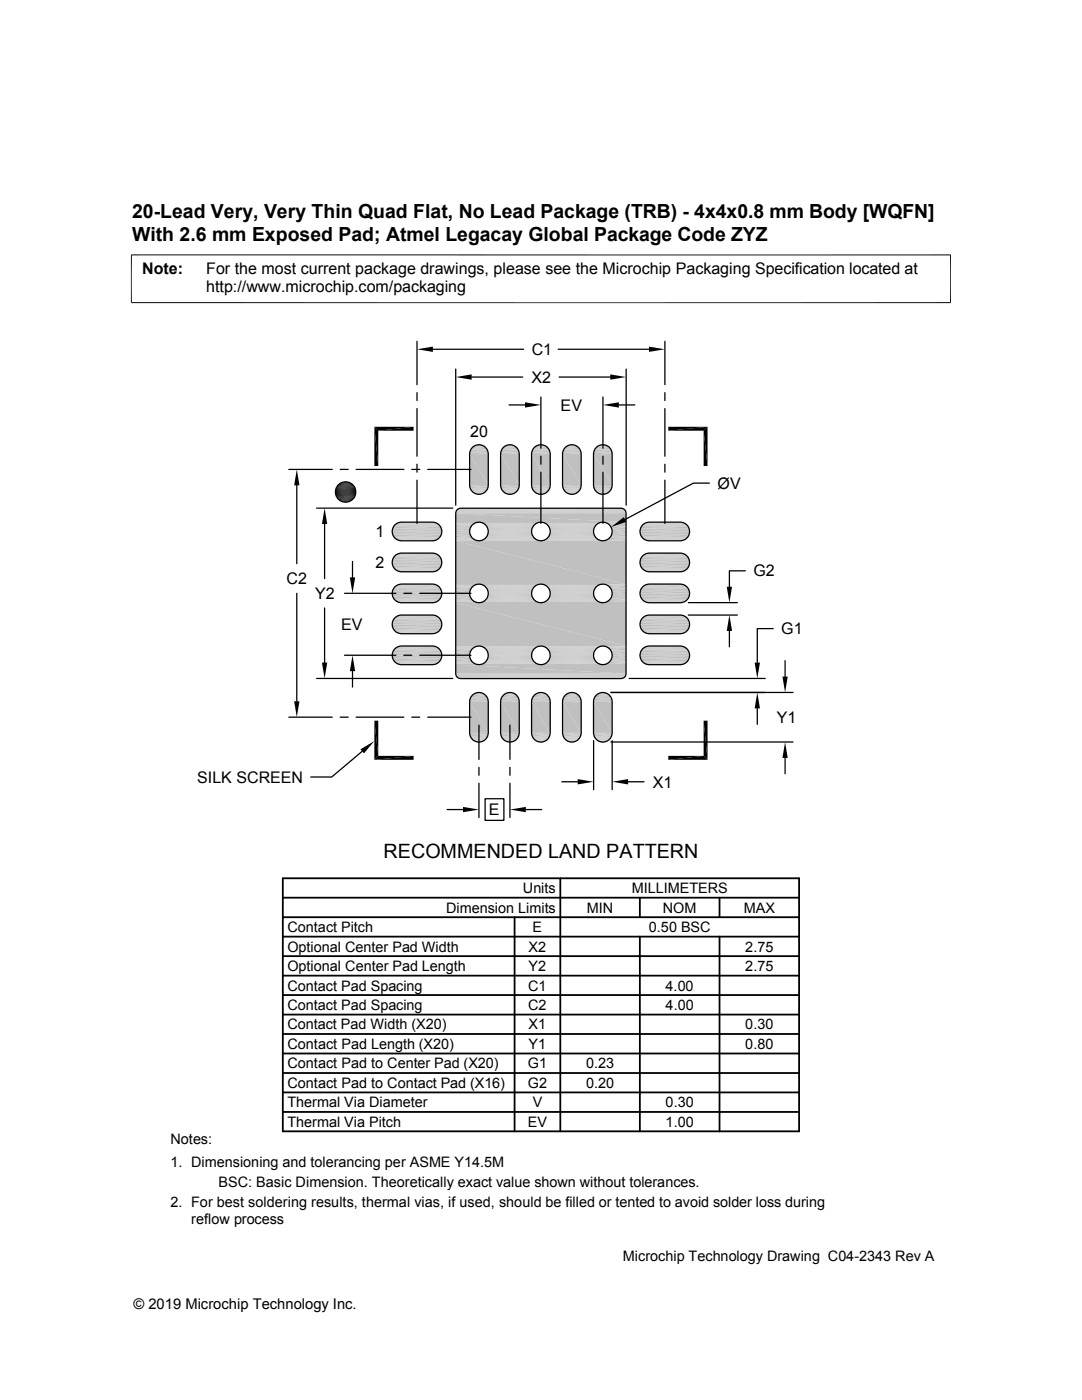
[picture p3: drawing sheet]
<svg xmlns="http://www.w3.org/2000/svg" width="216mm" height="279mm" viewBox="0 0 216 279" stroke-linecap="round" stroke-linejoin="round" font-family="sans-serif">
<g fill="#c0c0c0">
<path d="M95.2 88.8h.7z"/>
<path d="M101.4 88.8h.7z"/>
<path d="M107.6 88.8h.6z"/>
<path d="M113.8 88.8h.6z"/>
<path d="M120 88.8h.6z"/>
<path d="M119.7 88.9h1.2z"/>
<path d="M120 88.8l.9 .1z"/>
<path d="M113.5 88.9h1.2z"/>
<path d="M113.8 88.8l.9 .1z"/>
<path d="M107.3 88.9h1.3z"/>
<path d="M107.6 88.8l1 .1z"/>
<path d="M101.1 88.9h1.3z"/>
<path d="M101.4 88.8l1 .1z"/>
<path d="M94.9 88.9h1.3z"/>
<path d="M95.2 88.8l1 .1z"/>
<path d="M119.4 89l.3-.1 1.5 .1z"/>
<path d="M119.7 88.9h1.2l.3 .1z"/>
<path d="M113.2 89l.3-.1 1.5 .1z"/>
<path d="M113.5 88.9h1.2l.3 .1z"/>
<path d="M107 89l.3-.1 1.6 .1z"/>
<path d="M107.3 88.9h1.3l.3 .1z"/>
<path d="M100.8 89l.3-.1 1.6 .1z"/>
<path d="M101.1 88.9h1.3l.3 .1z"/>
<path d="M94.6 89l.3-.1 1.6 .1z"/>
<path d="M94.9 88.9h1.3l.3 .1z"/>
</g>
<path d="M94.4 89.1h2.4M100.6 89.1h2.3M106.7 89.1h2.4M112.9 89.1h2.4M119.1 89.1h2.4" fill="none" stroke="#c0c0c0" stroke-width=".2"/>
<path d="M94.1 89.3h2.9M100.3 89.3h2.9M106.5 89.3h2.8M112.7 89.3h2.8M118.9 89.3h2.8" fill="none" stroke="#c0c0c0" stroke-width=".23"/>
<path d="M94 89.6h3.2M100.1 89.6h3.3M106.3 89.6h3.2M112.5 89.6h3.2M118.7 89.6h3.2" fill="none" stroke="#c0c0c0" stroke-width=".25"/>
<path d="M93.8 89.8h3.5M100 89.8h3.5M106.2 89.8h3.5M112.4 89.8h3.4M118.6 89.8h3.4" fill="none" stroke="#c0c0c0" stroke-width=".3"/>
<path d="M93.7 90.5h3.7M93.7 90.1h3.7M99.9 90.5h3.7M99.9 90.1h3.7M106.1 90.5h3.7M106.1 90.1h3.6M112.2 90.5h3.8M112.3 90.1h3.6M118.4 90.5h3.8M118.5 90.1h3.6" fill="none" stroke="#c0c0c0" stroke-width=".32"/>
<g fill="#c0c0c0">
<path d="M118.4 90.6l3.8 6.2h-3.8z"/>
<path d="M118.4 90.6h3.8v6.2z"/>
<path d="M112.2 90.6l3.8 6.2h-3.8z"/>
<path d="M112.2 90.6h3.8v6.2z"/>
<path d="M106.1 90.6l3.7 6.2h-3.7z"/>
<path d="M106.1 90.6h3.7v6.2z"/>
<path d="M99.9 90.6l3.7 6.2h-3.7z"/>
<path d="M99.9 90.6h3.7v6.2z"/>
<path d="M93.7 90.6l3.7 6.2h-3.7z"/>
<path d="M93.7 90.6h3.7v6.2z"/>
</g>
<path d="M93.7 97h3.7M99.9 97h3.7M106.1 97h3.7M112.2 97h3.8M118.4 97h3.8" fill="none" stroke="#c0c0c0" stroke-width=".32"/>
<g fill="none" stroke="#c0c0c0" stroke-width=".2">
<path d="M93.7 97.1h3.7M93.8 97.5h3.5M94 97.8h3.2M94 97.9h3.1M94.1 98h2.9M94.3 98.2h2.6M94.4 98.3h2.4M99.9 97.1h3.7M100 97.5h3.5M100.2 97.8h3.2M100.2 97.9h3.1M100.3 98h2.9"/>
<path d="M100.4 98.2h2.6M100.6 98.3h2.3M106.1 97.1h3.6M106.2 97.5h3.5M106.3 97.8h3.2M106.4 97.9h3.1M106.5 98h2.8M106.6 98.2h2.6M106.7 98.3h2.4M112.3 97.1h3.6M112.4 97.5h3.4M112.5 97.8h3.2"/>
<path d="M112.6 97.9h3M112.7 98h2.8M112.8 98.2h2.6M112.9 98.3h2.4M118.5 97.1h3.6M118.6 97.5h3.4M118.7 97.8h3.2M118.7 97.9h3.1M118.9 98h2.8M119 98.2h2.6M119.1 98.3h2.4"/>
</g>
<path d="M93.7 97.3h3.7M99.9 97.3h3.7M106.1 97.3h3.6M112.3 97.3h3.6M118.5 97.3h3.6" fill="none" stroke="#c0c0c0" stroke-width=".28"/>
<path d="M93.9 97.6h3.4M100 97.6h3.5M106.2 97.6h3.4M112.4 97.6h3.4M118.6 97.6h3.4" fill="none" stroke="#c0c0c0" stroke-width=".21"/>
<path d="M119.3 98.3l1.9 .1z" fill="#c0c0c0"/>
<path d="M119.3 98.4h2" fill="none" stroke="#c0c0c0" stroke-width=".2"/>
<path d="M113.1 98.3l1.9 .1z" fill="#c0c0c0"/>
<path d="M113.1 98.4h2" fill="none" stroke="#c0c0c0" stroke-width=".2"/>
<path d="M106.9 98.3l2 .1z" fill="#c0c0c0"/>
<path d="M106.9 98.4h2" fill="none" stroke="#c0c0c0" stroke-width=".2"/>
<path d="M100.7 98.3l2 .1z" fill="#c0c0c0"/>
<path d="M100.7 98.4h2.1" fill="none" stroke="#c0c0c0" stroke-width=".2"/>
<path d="M94.5 98.3l2 .1z" fill="#c0c0c0"/>
<path d="M94.5 98.4h2.1" fill="none" stroke="#c0c0c0" stroke-width=".2"/>
<g fill="#c0c0c0">
<path d="M119.4 98.4l1.6 .1z"/>
<path d="M119.4 98.4h1.8l-.2 .1z"/>
<path d="M113.2 98.4l1.6 .1z"/>
<path d="M113.2 98.4h1.8l-.2 .1z"/>
<path d="M107 98.4l1.6 .1z"/>
<path d="M107 98.4h1.9l-.3 .1z"/>
<path d="M100.8 98.4l1.6 .1z"/>
<path d="M100.8 98.4h1.9l-.3 .1z"/>
<path d="M94.7 98.4l1.6 .1z"/>
<path d="M94.7 98.4h1.8l-.2 .1z"/>
<path d="M119.6 98.5h1.3z"/>
<path d="M119.6 98.5h1.4z"/>
<path d="M113.4 98.5h1.3z"/>
<path d="M113.4 98.5h1.4z"/>
<path d="M107.2 98.5h1.4z"/>
<path d="M101 98.5h1.4z"/>
<path d="M94.9 98.5h1.3z"/>
<path d="M94.9 98.5h1.4z"/>
<path d="M119.7 98.5l.9 .1z"/>
<path d="M119.7 98.5h1.2z"/>
<path d="M113.5 98.5l1 .1z"/>
<path d="M113.5 98.5h1.2z"/>
<path d="M107.3 98.5l1 .1z"/>
<path d="M107.3 98.5h1.3z"/>
<path d="M101.1 98.5l1 .1z"/>
<path d="M101.1 98.5h1.3z"/>
<path d="M95 98.5l.9 .1z"/>
<path d="M95 98.5h1.2z"/>
<path d="M95.3 98.6h.6z"/>
<path d="M101.5 98.6h.6z"/>
<path d="M107.6 98.6h.6z"/>
<path d="M113.8 98.6h.6z"/>
<path d="M120 98.6h.6z"/>
<path d="M119.9 98.6h.7z"/>
<path d="M113.7 98.6h.7z"/>
<path d="M113.7 98.6h.8z"/>
<path d="M107.6 98.6h.7z"/>
<path d="M101.4 98.6h.7z"/>
<path d="M95.2 98.6h.7z"/>
</g>
<path d="M90.9 102.3h34M91 102.2h33.9M91 102h33.9M91.1 101.9h33.7M91.2 101.7h33.5M91.3 101.6h33.3M91.4 101.5h33M91.6 101.5h32.7" fill="none" stroke="#c0c0c0" stroke-width=".2"/>
<g fill="#c0c0c0">
<path d="M90.9 102.4l34 1.8h-34z"/>
<path d="M90.9 102.4h34v1.8z"/>
</g>
<g fill="none" stroke="#c0c0c0" stroke-width=".2">
<path d="M78.9 107.6h8.6M78.9 113.8h8.6M78.9 104.6h8.6M78.9 110.7h8.6M79.2 104.4h8M79.2 110.6h8M79.2 107.7h8M79.2 113.9h8M79.5 104.3h7.4M79.5 110.5h7.4M79.5 107.8h7.4M79.5 114h7.4"/>
<path d="M79.8 107.9h6.8M79.8 114.1h6.8M79.8 104.2h6.8M79.8 110.4h6.8M90.9 104.2h29.5M90.9 104.3h4.4M90.9 104.4h4.1M90.9 107.7h4.1M90.9 107.9h4.4M95.8 104.2h11.9M96 107.8h11.5M96 104.3h11.5"/>
<path d="M96.1 104.3h11.2M96.1 107.8h11.2M96.3 104.4h10.9M96.3 107.7h10.9M96.5 107.6h10.5M96.5 104.5h10.5M96.6 104.6h10.3M96.6 107.5h10.3M96.8 107.4h9.9M96.8 104.7h9.9M96.9 104.9h9.7M96.9 107.3h9.7"/>
<path d="M97 107.1h9.5M97 105h9.5M97.1 107h9.3M97.1 105.1h9.3M97.2 105.3h9.1M97.2 106.8h9.1M97.3 106.7h8.9M97.3 105.5h8.9M97.3 106.5h8.9M97.3 105.6h8.9M97.4 106.3h8.7M97.4 105.8h8.7"/>
<path d="M97.4 106.2h8.7M97.4 106h8.7M108.1 104.2h11.9M108.4 107.8h11.5M108.4 104.3h11.5M108.5 104.3h11.2M108.5 107.8h11.2M108.7 107.7h10.8M108.7 104.4h10.8M108.8 104.5h10.6M108.8 107.6h10.6M109 107.5h10.2"/>
<path d="M109 104.6h10.2M109.1 104.7h10M109.1 107.4h10M109.3 107.3h9.7M109.3 104.9h9.7M109.4 105h9.4M109.4 107.1h9.4M109.5 107h9.2M109.5 105.1h9.2M109.6 106.8h9M109.6 105.3h9M109.6 105.5h9"/>
<path d="M109.6 106.7h9M109.7 106.5h8.8M109.7 105.6h8.8M109.7 106.3h8.8M109.7 105.8h8.8M109.8 106.2h8.6M109.8 106h8.6M120.4 104.2h4.5M120.7 104.3h4.2M120.7 107.8h4.2M121.1 107.7h3.8M121.1 104.5h3.8"/>
<path d="M124.9 107.9h-34M128.4 107.6h8.5M128.4 113.8h8.5M128.4 104.6h8.5M128.4 110.7h8.5M128.6 104.4h8.1M128.6 110.6h8.1M128.6 107.7h8.1M128.6 113.9h8.1M128.9 104.3h7.5M128.9 110.5h7.5M128.9 107.8h7.5"/>
<path d="M128.9 114h7.5M129.2 107.9h6.9M129.2 114.1h6.9M129.2 104.2h6.9M129.2 110.4h6.9"/>
</g>
<path d="M90.9 104.6h3.7M90.9 107.6h3.7" fill="none" stroke="#c0c0c0" stroke-width=".21"/>
<path d="M78.7 107.4h9M78.7 113.5h9M78.7 104.8h9M78.7 110.9h9M121.4 104.7h3.5M121.4 107.5h3.5M128.1 107.4h9.1M128.1 113.5h9.1M128.1 104.8h9.1M128.1 110.9h9.1" fill="none" stroke="#c0c0c0" stroke-width=".23"/>
<path d="M78.5 107.1h9.4M78.5 113.3h9.4M78.5 105h9.4M78.5 111.2h9.4M90.9 104.8h3.5M90.9 107.3h3.5M128 105h9.4M128 111.2h9.4M128 107.1h9.4M128 113.3h9.4" fill="none" stroke="#c0c0c0" stroke-width=".25"/>
<path d="M121.6 104.9h3.3M121.6 107.2h3.3" fill="none" stroke="#c0c0c0" stroke-width=".28"/>
<path d="M78.4 106.8h9.6M78.4 113h9.6M78.4 105.3h9.6M78.4 111.5h9.6M90.9 105.1h3.2M90.9 107.1h3.2M121.9 106.9h3M121.9 105.2h3M127.8 106.8h9.7M127.8 113h9.7M127.8 105.3h9.7M127.8 111.5h9.7" fill="none" stroke="#c0c0c0" stroke-width=".3"/>
<g fill="none" stroke="#c0c0c0" stroke-width=".32">
<path d="M78.3 105.9h9.9M78.3 112.1h9.9M78.3 106.2h9.9M78.3 112.4h9.9M78.3 105.6h9.8M78.3 111.8h9.8M78.3 106.5h9.8M78.3 112.7h9.8M90.9 105.4h3M90.9 106.8h3M127.7 105.9h9.9M127.7 112.1h9.9"/>
<path d="M127.7 106.2h9.9M127.7 112.4h9.9M127.7 105.6h9.9M127.7 111.8h9.9M127.7 106.5h9.9M127.7 112.7h9.9"/>
</g>
<path d="M90.9 106.1h2.8M122 105.5h2.9M122 106.6h2.9" fill="none" stroke="#c0c0c0" stroke-width=".34"/>
<path d="M90.9 105.7h2.9M90.9 106.4h2.9M122.1 106.2h2.8M122.1 105.9h2.8" fill="none" stroke="#c0c0c0" stroke-width=".36"/>
<g fill="#c0c0c0">
<path d="M90.9 107.9l34 8.7h-34z"/>
<path d="M90.9 107.9h34v8.7z"/>
</g>
<g fill="none" stroke="#c0c0c0" stroke-width=".2">
<path d="M78.9 119.9h8.6M78.9 116.9h8.6M79.2 116.8h8M79.5 116.6h7.4M79.8 116.6h6.8M90.9 116.6h29.5M90.9 116.6h4.4M90.9 116.7h4.1M95.8 116.6h11.9M96.1 116.7h11.2M96.3 116.8h10.9M96.5 120h10.5"/>
<path d="M96.5 116.9h10.5M96.6 117h10.3M96.6 119.9h10.3M96.8 119.8h9.9M96.8 117.1h9.9M96.9 117.2h9.7M96.9 119.6h9.7M97 119.5h9.5M97 117.4h9.5M97.1 119.3h9.3M97.1 117.5h9.3M97.2 117.7h9.1"/>
<path d="M97.2 119.2h9.1M97.3 119h8.9M97.3 117.8h8.9M97.3 118.9h8.9M97.3 118h8.9M97.4 118.7h8.7M97.4 118.2h8.7M97.4 118.5h8.7M97.4 118.3h8.7M108.1 116.6h11.9M108.5 116.7h11.2M108.7 116.8h10.8"/>
<path d="M108.8 116.9h10.6M108.8 120h10.6M109 119.9h10.2M109 117h10.2M109.1 117.1h10M109.1 119.8h10M109.3 119.6h9.7M109.3 117.2h9.7M109.4 117.4h9.4M109.4 119.5h9.4M109.5 119.3h9.2M109.5 117.5h9.2"/>
<path d="M109.6 119.2h9M109.6 117.7h9M109.6 117.8h9M109.6 119h9M109.7 118.9h8.8M109.7 118h8.8M109.7 118.7h8.8M109.7 118.2h8.8M109.8 118.5h8.6M109.8 118.3h8.6M120.4 116.6h4.5M120.7 116.7h4.2"/>
<path d="M121.1 116.8h3.8M128.4 119.9h8.5M128.4 116.9h8.5M128.6 116.8h8.1M128.9 116.6h7.5M129.2 116.6h6.9M78.9 126.1h8.6M78.9 123.1h8.6M79.2 122.9h8M79.2 120.1h8M79.2 126.3h8M79.5 122.8h7.4"/>
<path d="M79.5 120.2h7.4M79.5 126.4h7.4M79.8 120.3h6.8M79.8 126.4h6.8M79.8 122.8h6.8M90.9 120.1h4.1M90.9 120.2h4.4M96 120.2h11.5M96.1 120.2h11.2M96.3 120.1h10.9M108.4 120.2h11.5M108.5 120.2h11.2"/>
<path d="M108.7 120.1h10.8M120.7 120.2h4.2M121.1 120h3.8M124.9 120.2l-34 .1M128.4 126.1h8.5M128.4 123.1h8.5M128.6 122.9h8.1M128.6 120.1h8.1M128.6 126.3h8.1M128.9 122.8h7.5M128.9 120.2h7.5M128.9 126.4h7.5"/>
<path d="M129.2 120.3h6.9M129.2 126.4h6.9M129.2 122.8h6.9"/>
</g>
<path d="M90.9 116.9h3.7M90.9 119.9h3.7" fill="none" stroke="#c0c0c0" stroke-width=".21"/>
<path d="M78.7 119.7h9M78.7 117.1h9M121.4 117h3.5M121.4 119.8h3.5M128.1 119.7h9.1M128.1 117.1h9.1M78.7 125.9h9M78.7 123.3h9M128.1 125.9h9.1M128.1 123.3h9.1" fill="none" stroke="#c0c0c0" stroke-width=".23"/>
<path d="M78.5 119.5h9.4M78.5 117.4h9.4M90.9 117.2h3.5M90.9 119.7h3.5M128 117.4h9.4M128 119.5h9.4M78.5 125.7h9.4M78.5 123.5h9.4M128 123.5h9.4M128 125.7h9.4" fill="none" stroke="#c0c0c0" stroke-width=".25"/>
<path d="M121.6 117.3h3.3M121.6 119.6h3.3" fill="none" stroke="#c0c0c0" stroke-width=".28"/>
<path d="M78.4 119.2h9.6M78.4 117.6h9.6M90.9 117.4h3.2M90.9 119.4h3.2M121.9 119.3h3M121.9 117.6h3M127.8 119.2h9.7M127.8 117.6h9.7M78.4 125.4h9.6M78.4 123.8h9.6M127.8 125.4h9.7M127.8 123.8h9.7" fill="none" stroke="#c0c0c0" stroke-width=".3"/>
<g fill="none" stroke="#c0c0c0" stroke-width=".32">
<path d="M78.3 118.3h9.9M78.3 118.6h9.9M78.3 118h9.8M78.3 118.9h9.8M90.9 117.7h3M90.9 119.1h3M127.7 118.3h9.9M127.7 118.6h9.9M127.7 118h9.9M127.7 118.9h9.9M78.3 124.4h9.9M78.3 124.8h9.9"/>
<path d="M78.3 124.1h9.8M78.3 125.1h9.8M127.7 124.4h9.9M127.7 124.8h9.9M127.7 124.1h9.9M127.7 125.1h9.9"/>
</g>
<path d="M90.9 118.4h2.8M122 117.9h2.9M122 119h2.9" fill="none" stroke="#c0c0c0" stroke-width=".34"/>
<path d="M90.9 118.1h2.9M90.9 118.8h2.9M122.1 118.6h2.8M122.1 118.2h2.8" fill="none" stroke="#c0c0c0" stroke-width=".36"/>
<g fill="#c0c0c0">
<path d="M90.9 120.3l34 8.6h-34z"/>
<path d="M90.9 120.3h34v8.6z"/>
</g>
<g fill="none" stroke="#c0c0c0" stroke-width=".2">
<path d="M78.9 132.3h8.6M78.9 129.3h8.6M79.2 129.1h8M79.2 132.5h8M79.5 129h7.4M79.5 132.6h7.4M79.8 132.6h6.8M79.8 128.9h6.8M90.9 128.9l34 .1M90.9 129h4.4M90.9 129.1h4.1M90.9 132.5h4.1"/>
<path d="M90.9 132.6h4.4M90.9 132.6h34M95.8 132.6h11.9M96 132.6h11.5M96 129h11.5M96.1 129.1h11.2M96.1 132.5h11.2M96.3 129.1h10.9M96.3 132.4h10.9M96.5 132.3h10.5M96.5 129.2h10.5M96.6 129.3h10.3"/>
<path d="M96.6 132.2h10.3M96.8 132.1h9.9M96.8 129.5h9.9M96.9 129.6h9.7M96.9 132h9.7M97 131.9h9.5M97 129.7h9.5M97.1 131.7h9.3M97.1 129.9h9.3M97.2 130h9.1M97.2 131.6h9.1M97.3 131.4h8.9"/>
<path d="M97.3 130.2h8.9M97.3 131.2h8.9M97.3 130.3h8.9M97.4 131.1h8.7M97.4 130.5h8.7M97.4 130.9h8.7M97.4 130.7h8.7M108.1 132.6h11.9M108.4 132.6h11.5M108.4 129h11.5M108.5 129.1h11.2M108.5 132.5h11.2"/>
<path d="M108.7 132.4h10.8M108.7 129.1h10.8M108.8 129.2h10.6M108.8 132.3h10.6M109 132.2h10.2M109 129.3h10.2M109.1 129.5h10M109.1 132.1h10M109.3 132h9.7M109.3 129.6h9.7M109.4 129.7h9.4M109.4 131.9h9.4"/>
<path d="M109.5 131.7h9.2M109.5 129.9h9.2M109.6 131.6h9M109.6 130h9M109.6 130.2h9M109.6 131.4h9M109.7 131.2h8.8M109.7 130.3h8.8M109.7 131.1h8.8M109.7 130.5h8.8M109.8 130.9h8.6M109.8 130.7h8.6"/>
<path d="M120.5 132.6h4.4M120.7 129h4.2M120.7 132.5h4.2M121.1 132.4h3.8M121.1 129.2h3.8M128.4 132.3h8.5M128.4 129.3h8.5M128.6 129.1h8.1M128.6 132.5h8.1M128.9 129h7.5M128.9 132.6h7.5M129.2 132.6h6.9"/>
<path d="M129.2 128.9h6.9"/>
</g>
<path d="M90.9 129.3h3.7M90.9 132.3h3.7" fill="none" stroke="#c0c0c0" stroke-width=".21"/>
<path d="M78.7 132.1h9M78.7 129.5h9M121.4 129.4h3.5M121.4 132.2h3.5M128.1 132.1h9.1M128.1 129.5h9.1" fill="none" stroke="#c0c0c0" stroke-width=".23"/>
<path d="M78.5 131.8h9.4M78.5 129.7h9.4M90.9 129.5h3.5M90.9 132.1h3.5M128 129.7h9.4M128 131.8h9.4" fill="none" stroke="#c0c0c0" stroke-width=".25"/>
<path d="M121.6 129.7h3.3M121.6 131.9h3.3" fill="none" stroke="#c0c0c0" stroke-width=".28"/>
<path d="M78.4 131.6h9.6M78.4 130h9.6M90.9 129.8h3.2M90.9 131.8h3.2M121.9 131.6h3M121.9 129.9h3M127.8 131.6h9.7M127.8 130h9.7" fill="none" stroke="#c0c0c0" stroke-width=".3"/>
<path d="M78.3 130.6h9.9M78.3 130.9h9.9M78.3 130.3h9.8M78.3 131.3h9.8M90.9 130.1h3M90.9 131.5h3M127.7 130.6h9.9M127.7 130.9h9.9M127.7 130.3h9.9M127.7 131.3h9.9" fill="none" stroke="#c0c0c0" stroke-width=".32"/>
<path d="M90.9 130.8h2.8M122 130.3h2.9M122 131.3h2.9" fill="none" stroke="#c0c0c0" stroke-width=".34"/>
<path d="M90.9 130.4h2.9M90.9 131.1h2.9M122.1 131h2.8M122.1 130.6h2.8" fill="none" stroke="#c0c0c0" stroke-width=".36"/>
<g fill="#c0c0c0">
<path d="M90.9 132.6l34 1.8h-34z"/>
<path d="M90.9 132.6h34v1.8z"/>
</g>
<path d="M90.9 134.5h34M91 134.7h33.9M91 134.9h33.9M91.1 135h33.7M91.2 135.1h33.5M91.3 135.2h33.3M91.4 135.3h33M91.6 135.4h32.7M91.8 135.4h32.3" fill="none" stroke="#c0c0c0" stroke-width=".2"/>
<g fill="#c0c0c0">
<path d="M95.2 138.2h.7z"/>
<path d="M101.4 138.2h.7z"/>
<path d="M107.6 138.2h.6z"/>
<path d="M113.8 138.2h.6z"/>
<path d="M120 138.2h.6z"/>
<path d="M119.7 138.3h1.2z"/>
<path d="M120 138.2l.9 .1z"/>
<path d="M113.5 138.3h1.2z"/>
<path d="M113.8 138.2l.9 .1z"/>
<path d="M107.3 138.3h1.3z"/>
<path d="M107.6 138.2l1 .1z"/>
<path d="M101.1 138.3h1.3z"/>
<path d="M101.4 138.2l1 .1z"/>
<path d="M94.9 138.3h1.3z"/>
<path d="M95.2 138.2l1 .1z"/>
<path d="M119.4 138.5l.3-.2 1.5 .2z"/>
<path d="M119.7 138.3h1.2l.3 .2z"/>
<path d="M113.2 138.5l.3-.2 1.5 .2z"/>
<path d="M113.5 138.3h1.2l.3 .2z"/>
<path d="M107 138.5l.3-.2 1.6 .2z"/>
<path d="M107.3 138.3h1.3l.3 .2z"/>
<path d="M100.8 138.5l.3-.2 1.6 .2z"/>
<path d="M101.1 138.3h1.3l.3 .2z"/>
<path d="M94.6 138.5l.3-.2 1.6 .2z"/>
<path d="M94.9 138.3h1.3l.3 .2z"/>
</g>
<path d="M94.4 138.5h2.4M100.6 138.5h2.3M106.7 138.5h2.4M112.9 138.5h2.4M119.1 138.5h2.4" fill="none" stroke="#c0c0c0" stroke-width=".2"/>
<path d="M94.1 138.8h2.9M100.3 138.8h2.9M106.5 138.8h2.8M112.7 138.8h2.8M118.9 138.8h2.8" fill="none" stroke="#c0c0c0" stroke-width=".23"/>
<path d="M94 139h3.2M100.1 139h3.3M106.3 139h3.2M112.5 139h3.2M118.7 139h3.2" fill="none" stroke="#c0c0c0" stroke-width=".25"/>
<path d="M93.8 139.3h3.5M100 139.3h3.5M106.2 139.3h3.5M112.4 139.3h3.4M118.6 139.3h3.4" fill="none" stroke="#c0c0c0" stroke-width=".3"/>
<path d="M93.7 139.9h3.7M93.7 139.6h3.7M99.9 139.9h3.7M99.9 139.6h3.7M106.1 139.9h3.7M106.1 139.6h3.6M112.2 139.9h3.8M112.3 139.6h3.6M118.4 139.9h3.8M118.5 139.6h3.6" fill="none" stroke="#c0c0c0" stroke-width=".32"/>
<g fill="#c0c0c0">
<path d="M118.4 140.1l3.8 6.1h-3.8z"/>
<path d="M118.4 140.1h3.8v6.1z"/>
<path d="M112.2 140.1l3.8 6.1h-3.8z"/>
<path d="M112.2 140.1h3.8v6.1z"/>
<path d="M106.1 140.1l3.7 6.1h-3.7z"/>
<path d="M106.1 140.1h3.7v6.1z"/>
<path d="M99.9 140.1l3.7 6.1h-3.7z"/>
<path d="M99.9 140.1h3.7v6.1z"/>
<path d="M93.7 140.1l3.7 6.1h-3.7z"/>
<path d="M93.7 140.1h3.7v6.1z"/>
</g>
<path d="M93.7 146.4h3.7M99.9 146.4h3.7M106.1 146.4h3.7M112.2 146.4h3.8M118.4 146.4h3.8" fill="none" stroke="#c0c0c0" stroke-width=".32"/>
<g fill="none" stroke="#c0c0c0" stroke-width=".2">
<path d="M93.7 146.6h3.7M93.8 146.9h3.5M94 147.2h3.2M94 147.4h3.1M94.1 147.5h2.9M94.3 147.6h2.6M94.4 147.7h2.4M99.9 146.6h3.7M100 146.9h3.5M100.2 147.2h3.2M100.2 147.4h3.1M100.3 147.5h2.9"/>
<path d="M100.4 147.6h2.6M100.6 147.7h2.3M106.1 146.6h3.6M106.2 146.9h3.5M106.3 147.2h3.2M106.4 147.4h3.1M106.5 147.5h2.8M106.6 147.6h2.6M106.7 147.7h2.4M112.3 146.6h3.6M112.4 146.9h3.4M112.5 147.2h3.2"/>
<path d="M112.6 147.4h3M112.7 147.5h2.8M112.8 147.6h2.6M112.9 147.7h2.4M118.5 146.6h3.6M118.6 146.9h3.4M118.7 147.2h3.2M118.7 147.4h3.1M118.9 147.5h2.8M119 147.6h2.6M119.1 147.7h2.4"/>
</g>
<path d="M93.7 146.7h3.7M99.9 146.7h3.7M106.1 146.7h3.6M112.3 146.7h3.6M118.5 146.7h3.6" fill="none" stroke="#c0c0c0" stroke-width=".28"/>
<path d="M93.9 147.1h3.4M100 147.1h3.5M106.2 147.1h3.4M112.4 147.1h3.4M118.6 147.1h3.4" fill="none" stroke="#c0c0c0" stroke-width=".23"/>
<path d="M119.3 147.8h1.9z" fill="#c0c0c0"/>
<path d="M119.3 147.8h2" fill="none" stroke="#c0c0c0" stroke-width=".2"/>
<path d="M113.1 147.8h1.9z" fill="#c0c0c0"/>
<path d="M113.1 147.8h2" fill="none" stroke="#c0c0c0" stroke-width=".2"/>
<path d="M106.9 147.8h2z" fill="#c0c0c0"/>
<path d="M106.9 147.8h2" fill="none" stroke="#c0c0c0" stroke-width=".2"/>
<path d="M100.7 147.8h2z" fill="#c0c0c0"/>
<path d="M100.7 147.8h2.1" fill="none" stroke="#c0c0c0" stroke-width=".2"/>
<path d="M94.5 147.8h2z" fill="#c0c0c0"/>
<path d="M94.5 147.8h2.1" fill="none" stroke="#c0c0c0" stroke-width=".2"/>
<g fill="#c0c0c0">
<path d="M119.4 147.8l1.6 .2z"/>
<path d="M119.4 147.8h1.8l-.2 .2z"/>
<path d="M113.2 147.8l1.6 .2z"/>
<path d="M113.2 147.8h1.8l-.2 .2z"/>
<path d="M107 147.8l1.6 .2z"/>
<path d="M107 147.8h1.9l-.3 .2z"/>
<path d="M100.8 147.8l1.6 .2z"/>
<path d="M100.8 147.8h1.9l-.3 .2z"/>
<path d="M94.7 147.8l1.6 .2z"/>
<path d="M94.7 147.8h1.8l-.2 .2z"/>
<path d="M119.6 148h1.3z"/>
<path d="M119.6 148h1.4z"/>
<path d="M113.4 148h1.3z"/>
<path d="M113.4 148h1.4z"/>
<path d="M107.2 148h1.4z"/>
<path d="M101 148h1.4z"/>
<path d="M94.9 148h1.3z"/>
<path d="M94.9 148h1.4z"/>
<path d="M119.7 148l.9 .1z"/>
<path d="M119.7 148h1.2z"/>
<path d="M113.5 148l1 .1z"/>
<path d="M113.5 148h1.2z"/>
<path d="M107.3 148l1 .1z"/>
<path d="M107.3 148h1.3z"/>
<path d="M101.1 148l1 .1z"/>
<path d="M101.1 148h1.3z"/>
<path d="M95 148l.9 .1z"/>
<path d="M95 148h1.2z"/>
<path d="M95.3 148.1h.6z"/>
<path d="M101.5 148.1h.6z"/>
<path d="M107.6 148.1h.6z"/>
<path d="M113.8 148.1h.6z"/>
<path d="M120 148.1h.6z"/>
<path d="M119.9 148.1h.7z"/>
<path d="M113.7 148.1h.7z"/>
<path d="M113.7 148.1h.8z"/>
<path d="M107.6 148.1h.7z"/>
<path d="M101.4 148.1h.7z"/>
<path d="M95.2 148.1h.7z"/>
</g>
<g fill="none" stroke="#000" stroke-width=".25">
<path d="M83.2 68.1v8.7M83.2 78.4v1.5M86.4 69.7h18.1M90.9 73.7v27.1M94.1 75.2h10.2M107.9 79.2v10.3M111.4 69.7h18.1M111.6 75.2h10.2M120.3 79.2v10.3M124.9 73.7v27.1M132.7 68.1v8.7M132.7 78.4v1.5"/>
<path d="M57.6 93.7h8.7M59.2 96.9v15.6M67.9 93.7h1.6M71.1 93.7h9.5M82.2 93.7h1.6M83.2 81.5v9.6M83.2 92.6v1.6M83.2 95.8v8.7M85.3 93.7h8.7M94.2 89.3a1.86 1.86 0 0 1 2.1-.4 1.86 1.86 0 0 1 1.1 1.7v6.2a1.86 1.86 0 0 1-1.8 1.9 1.86 1.86 0 0 1-1.9-1.9v-6.2l.2-.7zM100.4 89.3a1.86 1.86 0 0 1 2.1-.4 1.86 1.86 0 0 1 1.1 1.7v6.2a1.86 1.86 0 0 1-1.9 1.9 1.86 1.86 0 0 1-1.8-1.9v-6.2l.1-.7zM101.6 80.8h3.2"/>
<path d="M106.6 89.3a1.86 1.86 0 0 1 2-.4 1.86 1.86 0 0 1 1.2 1.7v6.2a1.86 1.86 0 0 1-1.9 1.9 1.86 1.86 0 0 1-1.8-1.9v-6.2l.1-.7zM107.9 91.1v1.5M107.9 94.2v10.3M112.8 89.3a1.86 1.86 0 0 1 2-.4 1.86 1.86 0 0 1 1.2 1.7v6.2a1.86 1.86 0 0 1-1.9 1.9 1.86 1.86 0 0 1-1.9-1.9v-6.2l.2-.7zM119 89.3a1.87 1.87 0 0 1 2-.4 1.87 1.87 0 0 1 1.2 1.7v6.2a1.86 1.86 0 0 1-1.9 1.9 1.86 1.86 0 0 1-1.9-1.9v-6.2l.2-.7zM120.3 91.1v1.5M120.3 94.2v10.3M123.5 80.8h3.2M132.7 81.5v9.6M132.7 92.6v1.6M132.7 95.8v8.7M141.5 96.4h-3.1l-13.7 7.3"/>
<path d="M59.2 118.4v21.6M63.2 101.4h27.1M64.8 104.6v10.9M68.7 118.4h10.3M70.3 112.1v3.1M78.8 104.7l.6-.3 .7-.2h6.2a1.86 1.86 0 0 1 1.9 1.9 1.86 1.86 0 0 1-1.9 1.8h-6.2a1.86 1.86 0 0 1-1.7-1.1 1.86 1.86 0 0 1 .4-2.1zM78.8 110.9l.6-.4 .7-.1h6.2a1.86 1.86 0 0 1 1.9 1.8 1.86 1.86 0 0 1-1.9 1.9h-6.2a1.86 1.86 0 0 1-1.7-1.1 1.86 1.86 0 0 1 .4-2.1zM78.8 117.1l.6-.4 .7-.1h6.2a1.86 1.86 0 0 1 1.9 1.8 1.86 1.86 0 0 1-1.9 1.9h-6.2a1.86 1.86 0 0 1-1.7-1.2 1.86 1.86 0 0 1 .4-2zM80.6 118.4h1.6M83.8 118.4h10.2M91.2 101.7l.7-.3h32l.7 .3 .3 .7v32l-.3 .7-.7 .3h-32l-.7-.3-.3-.7v-32zM128.2 104.8l.7-.5 .7-.1h6.1a1.86 1.86 0 0 1 1.9 1.9 1.86 1.86 0 0 1-1.9 1.8h-6.1a1.86 1.86 0 0 1-1.8-1.1 1.86 1.86 0 0 1 .4-2z"/>
<path d="M128.2 117.1l.7-.4 .7-.1h6.1a1.86 1.86 0 0 1 1.9 1.8 1.86 1.86 0 0 1-1.9 1.9h-6.1a1.86 1.86 0 0 1-1.8-1.2 1.86 1.86 0 0 1 .4-2zM128.2 110.9l.7-.4 .7-.1h6.1a1.86 1.86 0 0 1 1.9 1.8 1.86 1.86 0 0 1-1.9 1.9h-6.1a1.86 1.86 0 0 1-1.8-1.1 1.86 1.86 0 0 1 .4-2.1zM148.7 113.9h-3.2v3.2M63.2 135.4h27.1M64.8 121.3v10.9M68.7 130.8h10.3M70.3 133.9v3.2M78.8 123.3l.6-.4 .7-.2h6.2a1.86 1.86 0 0 1 1.9 1.9 1.86 1.86 0 0 1-1.9 1.9h-6.2a1.86 1.86 0 0 1-1.7-1.2 1.86 1.86 0 0 1 .4-2zM78.8 129.5l.6-.4 .7-.2h6.2a1.86 1.86 0 0 1 1.9 1.9 1.86 1.86 0 0 1-1.9 1.9h-6.2a1.87 1.87 0 0 1-1.7-1.2 1.87 1.87 0 0 1 .4-2zM80.6 130.8h1.6M83.8 130.8h10.2M94.3 138.7a1.86 1.86 0 0 1 2-.4 1.86 1.86 0 0 1 1.1 1.8v6.1a1.86 1.86 0 0 1-1.8 1.9 1.86 1.86 0 0 1-1.9-1.9v-6.1l.1-.7z"/>
<path d="M100.4 138.7a1.86 1.86 0 0 1 2.1-.4 1.86 1.86 0 0 1 1.1 1.8v6.1a1.86 1.86 0 0 1-1.9 1.9 1.86 1.86 0 0 1-1.8-1.9v-6.1l.1-.7zM106.6 138.7a1.86 1.86 0 0 1 2-.4 1.86 1.86 0 0 1 1.2 1.8v6.1a1.86 1.86 0 0 1-1.9 1.9 1.86 1.86 0 0 1-1.8-1.9v-6.1l.1-.7zM112.8 138.7a1.86 1.86 0 0 1 2-.4 1.86 1.86 0 0 1 1.2 1.8v6.1a1.86 1.86 0 0 1-1.9 1.9 1.86 1.86 0 0 1-1.9-1.9v-6.1l.2-.7zM119 138.7a1.87 1.87 0 0 1 2-.4 1.87 1.87 0 0 1 1.2 1.8v6.1a1.86 1.86 0 0 1-1.9 1.9 1.86 1.86 0 0 1-1.9-1.9v-6.1l.2-.7zM121.9 138.2h36.3M125.5 135.4h27.2M128.2 129.5l.7-.4 .7-.2h6.1a1.86 1.86 0 0 1 1.9 1.9 1.86 1.86 0 0 1-1.9 1.9h-6.1a1.87 1.87 0 0 1-1.7-1.2 1.87 1.87 0 0 1 .3-2zM128.2 123.3l.7-.4 .7-.2h6.1a1.86 1.86 0 0 1 1.9 1.9 1.86 1.86 0 0 1-1.9 1.9h-6.1a1.86 1.86 0 0 1-1.8-1.2 1.86 1.86 0 0 1 .4-2zM137.4 122.7h9.7M137.4 120.3h9.7M145.5 125.9v3.2M154.3 125.5h-3.2v6.7"/>
<path d="M156.7 131.8v3.2M57.6 143.1h8.7M67.9 143.1h1.6M71.1 143.1h9.5M72.3 149.9l-6.1 5.2h-4.2M82.2 143.1h1.6M85.3 143.1h8.7M95.6 144.7v6.9M95.6 153.1v1.6M95.6 156.3v6.9M96.8 159.4h3.7v4.3h-3.7zM101.7 144.7v6.9"/>
<path d="M101.7 153.1v1.6M101.7 156.3v6.9M112.1 156h3.2M118.4 147.8v9.8M121.9 148.1h36.3M122.2 147.8v9.8M125.3 156h3.2M151.1 141.4v3.1M156.7 151.3v3.1M89.2 161.6h3.2M104.9 161.6h3.2"/>
<circle cx="69" cy="98.2" r="2.03"/>
<circle cx="95.6" cy="118.4" r="1.86"/>
<circle cx="95.6" cy="106.1" r="1.86"/>
<circle cx="107.9" cy="118.4" r="1.86"/>
<circle cx="107.9" cy="106.1" r="1.86"/>
<circle cx="120.3" cy="118.4" r="1.86"/>
<circle cx="120.3" cy="106.1" r="1.86"/>
<circle cx="95.6" cy="130.8" r="1.86"/>
<circle cx="107.9" cy="130.8" r="1.86"/>
<circle cx="120.3" cy="130.8" r="1.86"/>
</g>
<g fill="none" stroke="#000" stroke-width=".36">
<path d="M56.4 179.2h103M56.4 175.3h103v50.5h-103zM111.8 175.3v50.5M127.7 179.2v3.8M143.6 179.2v3.8M56.4 183h103M56.4 190.8h103M56.4 186.9h103M56.4 194.7h103M56.4 198.6h103M102.7 183v42.8M127.7 186.9v38.9"/>
<path d="M143.6 186.9v38.9M56.4 202.5h103M56.4 206.4h103M56.4 218h103M56.4 210.2h103M56.4 214.1h103M56.4 221.9h103"/>
</g>
<g fill="#000">
<path d="M83.2 69.7l3.2-.5v1zM90.9 75.2l3.2-.5v1.1zM121.8 74.7l3.1 .5-3.1 .6zM129.5 69.2l3.2 .5-3.2 .5zM59.2 93.7l.6 3.2h-1.1zM67.9 99.9l1.9 .1zM68.1 96.4h1.9zM68.1 96.4h1.7zM68.3 96.3l1.5 .1zM68.3 96.3h1.3zM68.5 96.2l1.1 .1zM68.5 96.2h.9z"/>
<path d="M68.7 96.2h.7zM68.7 96.2h.5zM74.7 85.2l.8 7.8h-.8zM74.7 85.2h7.8l-7 .8zM74.7 85.2l.8 .8v7zM75.5 86l7-.8v.8zM104.8 80.3l3.1 .5-3.1 .5zM120.3 80.8l3.2-.5v1zM133.3 85.2h7.9l-7.9 .8zM133.3 86l7.9-.8-.8 .8zM140.4 86l.8 7h-.8zM140.4 86l.8-.8v7.8z"/>
<path d="M64.8 101.4l.5 3.2h-1.1zM68.1 100l1.5 .1zM68.1 100h1.7zM68.3 100.1l1.1 .1zM68.3 100.1h1.3zM68.5 100.2h.7zM68.5 100.2h.9zM68.7 100.2h.5zM69.8 115.2h1.1l-.6 3.2zM121.9 105.2l2.6-2 .5 .9zM145 117.1h1.1l-.6 3.2zM58.7 140h1.1l-.6 3.1z"/>
<path d="M64.2 132.2h1.1l-.5 3.2zM70.3 130.8l.6 3.1h-1.1zM145.5 122.7l.6 3.2h-1.1zM150.6 132.2h1l-.5 3.2zM156.1 135h1.1l-.5 3.2zM71.9 149.5l2.8-1.6-2.1 2.4zM74.7 143.8l.8 7.1-.8 .7zM74.7 143.8h.8v7.1zM74.7 151.6l7.8-.7v.7zM74.7 151.6l.8-.7h7zM115.3 155.5l3.1 .5-3.1 .5zM122.2 156l3.1-.5v1z"/>
<path d="M140.4 143.8l.8 7.8-.8-.7zM133.4 150.9h7l-7 .7zM140.4 143.8h.8v7.8zM133.4 151.6l7-.7 .8 .7zM151.1 138.2l.5 3.2h-1zM156.7 148.1l.5 3.2h-1.1zM92.4 161l3.2 .6-3.2 .5zM101.7 161.6l3.2-.6v1.1z"/>
</g>
<g fill="none" stroke="#000" stroke-width=".2">
<path d="M26.1 50.9h163.7M26.2 50.8v9.7M189.7 50.8v9.7M26.1 60.4h163.7M66.9 97.9h4.1M66.9 98.1h4.1M66.9 98.3h4.1M66.9 98.5h4.1M67 98.7h4M67 97.7h4M67 97.5h3.9M67 98.9h3.9"/>
<path d="M67.1 99h3.7M67.1 97.3h3.7M67.2 97.2h3.6M67.2 99.2h3.6M67.3 99.4h3.4M67.3 97h3.4M67.4 96.9h3.1M67.4 99.5h3.1M67.5 99.7h2.9M67.5 96.7h2.9M67.6 96.6h2.7M67.6 99.8h2.7"/>
<path d="M67.8 99.9h2.3M67.8 96.5h2.3M67.9 96.4h2.1M67.9 100h2.1"/>
</g>
<g font-size="3.9">
<text x="26.4" y="43.5">20-Lead Very, Very Thin Quad Flat, No Lead Package (TRB) - 4x4x0.8 mm Body [WQFN]</text>
<text x="26.4" y="48">With 2.6 mm Exposed Pad; Atmel Legacay Global Package Code ZYZ</text>
<text x="76.5" y="171.1">RECOMMENDED LAND PATTERN</text>
</g>
<g font-size="3.2">
<text x="28.4" y="54.6">Note:</text>
<text x="41.1" y="58.3">http://www.microchip.com/packaging</text>
<text x="41.1" y="54.6">For the most current package drawings, please see the Microchip Packaging Specification located at</text>
<text x="106.1" y="70.8">C1</text>
<text x="106.1" y="76.4">X2</text>
<text x="111.9" y="82">EV</text>
<text x="93.8" y="87.2">20</text>
<text x="143.2" y="97.5">ØV</text>
<text x="74.9" y="107.2">1</text>
<text x="74.9" y="113.4">2</text>
<text x="57.2" y="116.6">C2</text>
<text x="62.9" y="119.5">Y2</text>
<text x="150.3" y="115">G2</text>
<text x="68.1" y="125.7">EV</text>
<text x="155.9" y="126.6">G1</text>
<text x="155" y="144.3">Y1</text>
<text x="39.3" y="156.2">SILK SCREEN</text>
<text x="130.3" y="157.2">X1</text>
<text x="97.6" y="162.7">E</text>
</g>
<g font-size="2.9">
<text x="104.3" y="178.2">Units</text>
<text x="126" y="178.2">MILLIMETERS</text>
<text x="89" y="182.1">Dimension Limits</text>
<text x="117.1" y="182.1">MIN</text>
<text x="132.3" y="182.1">NOM</text>
<text x="148.4" y="182.1">MAX</text>
<text x="57.3" y="189.9">Optional Center Pad Width</text>
<text x="57.3" y="186">Contact Pitch</text>
<text x="105.5" y="189.9">X2</text>
<text x="106.3" y="186">E</text>
<text x="129.5" y="186">0.50 BSC</text>
<text x="148.7" y="189.9">2.75</text>
<text x="57.3" y="193.8">Optional Center Pad Length</text>
<text x="57.3" y="197.7">Contact Pad Spacing</text>
<text x="105.4" y="197.7">C1</text>
<text x="105.5" y="193.8">Y2</text>
<text x="132.8" y="197.7">4.00</text>
<text x="148.7" y="193.8">2.75</text>
<text x="57.3" y="201.6">Contact Pad Spacing</text>
<text x="105.4" y="201.6">C2</text>
<text x="132.8" y="201.6">4.00</text>
<text x="57.3" y="209.3">Contact Pad Length (X20)</text>
<text x="57.3" y="205.4">Contact Pad Width (X20)</text>
<text x="105.5" y="209.3">Y1</text>
<text x="105.5" y="205.4">X1</text>
<text x="148.7" y="209.3">0.80</text>
<text x="148.7" y="205.4">0.30</text>
<text x="57.3" y="213.2">Contact Pad to Center Pad (X20)</text>
<text x="105.3" y="213.2">G1</text>
<text x="116.9" y="213.2">0.23</text>
<text x="57.3" y="217.1">Contact Pad to Contact Pad (X16)</text>
<text x="57.3" y="221">Thermal Via Diameter</text>
<text x="105.3" y="217.1">G2</text>
<text x="106.3" y="221">V</text>
<text x="116.9" y="217.1">0.20</text>
<text x="132.8" y="221">0.30</text>
<text x="57.3" y="224.9">Thermal Via Pitch</text>
<text x="105.3" y="224.9">EV</text>
<text x="132.8" y="224.9">1.00</text>
<text x="34" y="228.3">Notes:</text>
<text x="34" y="232.9">1. Dimensioning and tolerancing per ASME Y14.5M</text>
<text x="43.6" y="236.9">BSC: Basic Dimension. Theoretically exact value shown without tolerances.</text>
<text x="34" y="241">2. For best soldering results, thermal vias, if used, should be filled or tented to avoid solder loss during</text>
<text x="38.1" y="244.3">reflow process</text>
<text x="124.3" y="251.7">Microchip Technology Drawing C04-2343 Rev A</text>
<text x="26.6" y="261.3">© 2019 Microchip Technology Inc.</text>
</g>
</svg>
